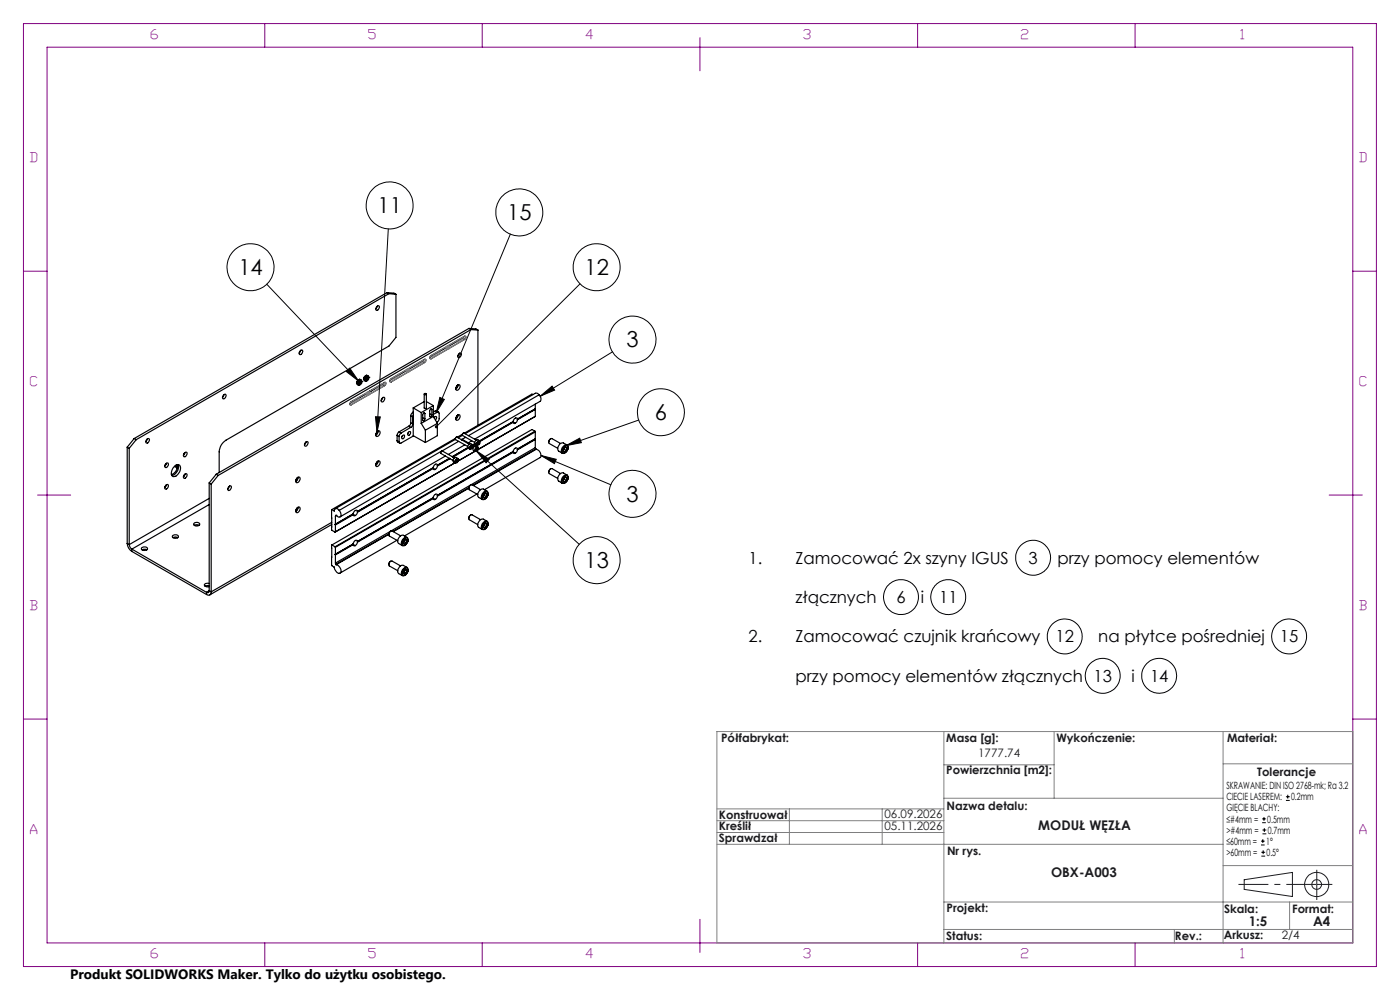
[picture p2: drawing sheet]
<svg xmlns="http://www.w3.org/2000/svg" width="297mm" height="210mm" viewBox="0 0 297 210" stroke-linecap="round" stroke-linejoin="round" font-family="sans-serif">
<g fill="none" stroke="#000" stroke-width=".25">
<path d="M63.6 74.5l.4-.3a.55 .55 0 0 1 .1 .7 .55 .55 0 0 1-.6 .2zM63.8 74.3l-.3 .6M77.3 79.9l-.2 .5M77.3 79.9l.3 .1M77.8 79.9a.74 .74 0 0 0-.3 .8M77.8 79.9l-.2 .1M78 79.7l.1 .2h-.3M78 79.7l-.2-.1-.5 .3M78 79.7l-.2 .2M80 64.9l.3-.1a.55 .55 0 0 1 .1 .7 .55 .55 0 0 1-.6 .2l-.1-.3zM80.1 64.9l-.4 .6M82.1 62.1l.4 .2"/>
<path d="M82.1 62.1l-53.6 30.9M82.1 62.1l1.5 .1 .4 .2M82.5 62.3l-53.6 31M82.5 62.3l1.5 .1M84 62.4v9.2l-1.5 1.8-34.6 20a3.1 3.1 0 0 0-1.4 2.4v4.5M89.6 76.7l.5 .2M89.6 76.7l-6.8 3.9M89.9 76.3l-.3 .4M90.1 76.9a.34 .34 0 0 0 .3-.3 .34 .34 0 0 0-.3-.4l-7.2 4.2-.2 .5 .3 .1M90.1 76.9l-7.1 4.1M91.2 75.9l.3 .2M97.4 75l.2-.1a.55 .55 0 0 1 .2 .6 .55 .55 0 0 1-.5 .4l-.2-.3z"/>
<path d="M97.5 75l-.4 .6M98.1 71.7l.5 .3M98.1 71.7l-6.9 4M98.4 71.4l-.3 .3M98.6 72l.2-.5-.1-.2-7.2 4.1-.3 .5 .3 .2M98.6 72l-7.1 4.1M99.5 69.7l.4 .2M99.5 69.7l-53.6 30.9M99.5 69.7l1.5 .1 .4 .2M99.9 69.9l1.5 .1M99.9 69.9l-53.6 31M101.4 70v20.2"/>
<path d="M27 94.9l.4 .2M27 94.9v20.4M27.4 95.1v20.4M28.5 93l.4 .3M28.5 93l-1.5 1.9M28.9 93.3l-1.5 1.8M31.1 93.2l.4-.2a.53 .53 0 0 1 .1 .7 .53 .53 0 0 1-.6 .2zM31.3 93.1l-.4 .6M35.2 98.3l-.2 .4M35.3 98.3l.3-.1a.55 .55 0 0 1 0 .7 .55 .55 0 0 1-.6 .2v-.3zM35.3 98.3l-.3 .6M37 98.9l.6 .4"/>
<path d="M37.1 98.8a.68 .68 0 0 1 .9-.2 .68 .68 0 0 1 .3 .9 1.48 1.48 0 0 1-1.8 1.5 1.68 1.68 0 0 1 .6-2.2zM37.2 98.8l.7 .3M37.5 98.6l.1 .2M37.6 98.8l.3 .1M37.6 99.3l-.4 .8-.4 .4-.5 .1M37.6 98.8l-.2-.1 .2 .1M37.8 98.6a1.82 1.82 0 0 1-1.4 2.3M37.9 99.1l-.3 .2M37.9 98.9h.1M37.9 99.1h.1M39.1 96.1l.4-.2a.55 .55 0 0 1 .1 .7 .55 .55 0 0 1-.7 .2zM39.2 96.1l-.3 .3"/>
<path d="M39.3 96l-.4 .6M47.4 83.8l.3-.2a.47 .47 0 0 1 .3 .5 .47 .47 0 0 1-.4 .5l-.4-.1zM47.6 83.7l-.4 .6M64.7 94l.4-.3a.55 .55 0 0 1 .2 .6 .55 .55 0 0 1-.5 .3l-.2-.1zM64.9 93.7l-.3 .6M74.2 85.7l.3 .2M74.8 85l-.4 .4M75.6 81.3l.5 .4M75.6 81.3l.3 .1M75.8 80.7l-.2 .6M75.8 80.7l.3 .1M75.9 81.4l.1 .2"/>
<path d="M76 81.6l.1 .1M76.1 80.8l-.2 .6M76.2 81.7h-.1M76.2 80.9l.3-.2a.5 .5 0 0 1 .2 .7 .5 .5 0 0 1-.7 .2zM76.3 81h.2v.2M76.3 80.7a.74 .74 0 0 0-.3 .9M76.3 81h.1a.25 .25 0 0 1 .1 .3 .25 .25 0 0 1-.3 .1zM76.3 80.7l-.2 .1M76.5 80.9l.1 .1a.35 .35 0 0 1-.4 .4M76.5 81.2l-.2 .2-.1-.2M76.6 80.6l.1 .1h-.4M76.6 80.6l-.3-.2-.5 .3"/>
<path d="M76.6 80.6l-.3 .1M76.8 80.9h.1M77.1 80.4l.5 .5M77.1 80.4l.3 .2M77.4 80.6l.1 .1M77.5 80.7l.1 .1M77.5 80.7l.1 .2M77.6 80l-.2 .6M77.7 80l.3-.1a.52 .52 0 0 1 .3 .6 .52 .52 0 0 1-.6 .3l-.2-.2zM77.7 80.8l-.1 .1M77.8 80.2l.1-.1a.23 .23 0 0 1 .1 .3 .23 .23 0 0 1-.4 0zM77.8 80.1h.2v.3"/>
<path d="M78 80.1a.35 .35 0 0 1-.3 .5M78 80.4l-.2 .2-.1-.2M78.2 80h.1M78.2 80v.1M78.5 82.9v.1M78.6 82.9l-.1 .1M79 82.6l-.2 .3h-.3M79.9 98.1l.6-.3a.76 .76 0 0 1-.7 1.1l-.1-.2zM80 91.6l.3-.2a.59 .59 0 0 1 .4 .6 .59 .59 0 0 1-.4 .5l-.4 .1-.2-.1zM80 91.6l-.3 .4M80 98l-.3 .4M80.1 91.5v.2l-.4 .5 .4-.7"/>
<path d="M80.1 97.9l-.4 .7 .4-.7M80.2 91.4l-.2 .7-.3 .2M80.2 97.8l-.2 .7-.3 .2M81 84.6l.4-.3a.55 .55 0 0 1 .2 .6 .55 .55 0 0 1-.6 .4l-.1-.2zM81.2 81.6l.4 .2M81.2 81.6l-6.9 3.9M81.2 84.3l-.3 .6M81.4 81.2l-.2 .4M81.6 81.8l.3-.5-.2-.2-7.2 4.1-.3 .5 .1 .2h.2M81.6 81.8l-7.1 4.1M82.7 80.8l.3 .2M84.2 93.5l.1 .2 .5 .3"/>
<path d="M84.2 92.3l.5 .3M84.2 93.5l.5 .2M84.2 92.3v1.2M84.7 91.6l-.3 .2-.2 .5M84.7 92.6v1.1M84.7 91.6l.4 .3M85.1 91.9l-.3 .2-.1 .5M85.4 92.4l-.2 .3M85.5 92.3h.2a.41 .41 0 0 1 .1 .5 .41 .41 0 0 1-.6 .2l.1-.5zM86.6 91.7l-.1 .3M86.7 90.4l.4 .3M86.7 90.4l-2 1.2"/>
<path d="M86.8 91.6l.1-.1a.41 .41 0 0 1 .1 .6 .41 .41 0 0 1-.5 .1v-.2zM87.1 89.7l-.1 .4-.3 .3M87.1 90.7l-2 1.2M87.1 88.2l.5 .3M87.1 89.7l.5 .2M87.1 88.2v1.5M87.6 89.9l-.1 .4-.4 .4M87.6 87.5l-.5 .7M87.6 88.5v1.4M87.6 87.5l.1 .1M87.7 88.1l-.1 .4M87.7 87.4l-.1 .1"/>
<path d="M87.7 86.5v5.9l2.5 1.5M87.7 86.5l1.7 1M87.7 92.5l-2.6 1.5a.26 .26 0 0 1-.3 0 .26 .26 0 0 1-.1-.3M89.4 87.5v2.3M89.4 89.8l.8 1.5M89.7 88.6l.4 .3M89.9 87.6l.2 .1M90 83.6v3l.1 .1 .4-.1v-3M90 83.5h.3l.2 .1-.4 .1zM90 85.2l-2.3 1.3M90.1 87.7l-.2-.1-.2 .4v1.3l.3-.1 .1-.3M90.1 87.7v1.2"/>
<path d="M90.2 91.3v2.6M90.5 85.2l1.4 .8M91.2 87.8l.4 .2M91.4 86.7l.2 .2M91.6 86.9l-.2-.2-.2 .4v1.3l.3-.1 .1-.3M91.6 86.9v1.1M91.8 99.3l.1 .1M91.8 99.3l-16 9.2M91.8 99.3l.6 .3M91.9 99.4a.28 .28 0 0 0 .2 .2 .28 .28 0 0 0 .3 0M91.9 99.2l-.1 .1M91.9 99.2l-16.1 9.3"/>
<path d="M91.9 99.4l-16.1 9.2M91.9 88.3l-2.5 1.5M91.9 86l-2.5 1.5M91.9 86v2.3M91.9 88.3l.9 1.5M92.1 88.6l.3-.3 .2 .1-.2 .7M92.2 88.5l-.1 .1M92.3 87.2h.3l.4 .2M92.3 87.2l.4 .2M92.3 87.2l-.4 .2M92.7 87.4a.26 .26 0 0 1 .3 0 .26 .26 0 0 1 .2 .3l-.1 1.3-.4 .6M92.7 87.4l-.8 .5"/>
<path d="M92.8 98.7v.1M92.8 89.8l-2.6 1.5M92.8 89.8v2.6l-2.6 1.5M92.8 98.7v-.1a.55 .55 0 0 0-.6 0 .55 .55 0 0 0-.3 .5v.1M92.8 98.8l-.4 .8M92.8 98.7h.1M93.6 95.7l-21.6 12.6M93.7 95.7l-.2 .4M93.7 95.7l-.2 .3 .1 .2 2.5 1.5M93.7 95.7l2.7 1.4M94.5 96.7l-22.4 12.9M95.4 97.2l-2.6 1.5"/>
<path d="M95.4 97.3l-2.6 1.4M95.5 97.3l-2.7 1.5M96.3 97.3l.5-.3 .4 .3a.63 .63 0 0 0-.6 .9l-.5-.3zM96.6 93.2l-25.5 14.7M96.6 93l-26.2 15.1M96.8 92.8l-.2 .3M96.8 92.7v.1M96.8 97.9l.2 .1M96.8 97.4h.2a.44 .44 0 0 1 .3 .4 .44 .44 0 0 1-.5 .4l-.2-.1zM96.9 97.7l-.1 .2M96.9 97.6v.1M96.9 97.6l.2 .1"/>
<path d="M97 92.7a.34 .34 0 0 0-.3 .2 .34 .34 0 0 0 0 .4l2.5 1.4M97 88.2l.3-.2a.58 .58 0 0 1 .3 .5 .58 .58 0 0 1-.4 .6l-.3 .1-.2-.3zM97 81.8l.3-.2a.64 .64 0 0 1 .2 .8 .64 .64 0 0 1-.7 .4l-.1-.3zM97 81.8l-.3 .5M97 88.2l-.3 .4M97 92.7l2.5 1.5M97 98h-.2M97 81.7v.2l-.3 .5 .4-.7M97 88.1l-.3 .7 .4-.7M97.1 97.7l-.1-.2-.2 .1v.4M97.1 97.7l-.1 .3M97.2 81.6l-.2 .5-.3 .4"/>
<path d="M97.2 88l-.2 .5-.3 .4M97.3 93.6l-3.5 2.1M97.9 93.3l.2-.1 1.6 .9M97.9 93.3h.1M98.1 92.2h.1M98.1 92.3l-.9 .6M98.1 92.1l-1.1 .6M98.3 91.9l-.2 .3M98.6 94.4l-3.5 2M98.8 92.8l-.8 .4M99.2 95l-3.2 1.9M99.3 95.1l-3.2 1.9"/>
<path d="M99.8 94.6l.3-.2a.44 .44 0 0 1 .3 .6 .44 .44 0 0 1-.6 .3l-.1-.2zM99.8 94.9l.1 .2 .2-.1M99.9 94.9l-.1 .1M99.9 94.9l.2 .1M100 94.8l-.2 .2M100 94.8l-.1 .1M100 94.3l.3 .1-.4-.3a.63 .63 0 0 0-.6 1M100 94.3l-.3 .4v.6l-.4-.2M100 94.7v.1M100 94.4l.6 .3M100 94.7l.2 .1M100.1 93.5l-.8 .4"/>
<path d="M100.2 94.4l.5-.3-.5 .3M100.2 94.8l-.1 .2M100.2 94.8v-.2l-.4 .3M100.6 94.7l.3-.1 .5 .2a.63 .63 0 0 0-.6 1l-.5-.5zM100.8 95.7l-4 2.3M100.8 94.2l-.5 .3M101 93.3l-2.5-1.4a.33 .33 0 0 0-.4 .1 .33 .33 0 0 0 0 .4l2.6 1.5M101 93.3l.3-.1 .4 .3a.66 .66 0 0 0-.5 .9l-.5-.4zM101 95.4l.2 .1M101.1 95l.1-.1a.46 .46 0 0 1 .3 .5 .46 .46 0 0 1-.5 .4l-.2-.3zM101.1 95.3l-.1 .1M101.1 95.1v.2"/>
<path d="M101.1 95.1l.1 .1M101.2 95.2l.2 .1M101.2 95.2l-.1 .1M101.2 95.5l-.2 .1M101.3 93.8l.4-.3a.49 .49 0 0 1 .1 .6 .49 .49 0 0 1-.6 .3zM101.4 95.3l-.1-.2h-.2l-.1 .5M101.4 95.3l-.2 .2M101.4 94.1l.2 .1M101.5 93.9l-.1 .2M101.5 93.8v.1M101.5 93.8l.2 .1M101.5 93.8h.1"/>
<path d="M101.7 93.9l-.1-.2-.3 .3 .1 .3 .2-.1M101.7 93.9l-.1 .3M108.8 95.8l.1 .1M108.8 89.5l.1 .1M108.8 95.8l-16 9.3M108.8 89.5l-7.6 4.4M108.8 95.8l.5 .3M108.8 89.5l.5 .3M108.9 95.9a.26 .26 0 0 0 .1 .3 .26 .26 0 0 0 .3-.1M108.9 95.8h-.1M108.9 89.6a.28 .28 0 0 0 .1 .2 .28 .28 0 0 0 .3 0M108.9 89.4l-.1 .1"/>
<path d="M108.9 95.8l-16.1 9.2M108.9 95.9l-16.1 9.3M108.9 89.4l-7.7 4.4M108.9 89.6l-7.5 4.3M109.7 95.3l.1 .1M109.7 88.9l.1 .1M109.8 95.2l-.2-.2-.3 .1-.4 .7M109.8 95.4l-.2 .4-.3 .3M109.8 95.2l-.1 .1M109.8 88.9a.42 .42 0 0 0-.5-.2 .42 .42 0 0 0-.3 .4l-.1 .3M109.8 89l-.5 .8M109.8 88.9h-.1"/>
<path d="M113.1 83.7l-.2-.1-14.4 8.3M113.5 91.5l-42.4 24.5M113.5 91.5l.1 .1M113.5 91.5l-.6-.4-42.5 24.5M113.5 93.1l-3.8 2.2M113.5 93.1l.1 .1M113.5 86.8l-3.8 2.1M113.5 86.8h.1M113.6 91.6l-42.4 24.5M113.6 85.7v1M113.6 86.8v1.5M113.6 91.6v1.5"/>
<path d="M113.6 93.2v1.8M113.6 93.1l-3.8 2.1M113.6 93.2l-3.8 2.2M113.6 95l-42.4 24.4M113.6 95l.1 .2M113.6 93.1h-.1M113.6 86.7l-3.8 2.2M113.6 86.8l-3.8 2.2M113.6 88.3l-12.6 7.3M113.6 88.3l-.1 .1M113.6 86.7l-.1 .1M113.7 95.2v.1"/>
<path d="M113.7 95.2l-13.4 7.7M113.7 95.3a1.17 1.17 0 0 1 .8 1.8l-11.7 6.8M113.7 95.3l-13.3 7.7M114.4 83.7l.4 .8-.1 .6-14 8.1M114.4 83.7l-.5-.3h-.3l-14.9 8.6M114.4 83.7l-15 8.7M116.8 99.4l-.3 .4-.1 .4M116.8 93.1l-.3 .3-.1 .4M118.9 94.1l-1.8-1a.69 .69 0 0 0-.6 1l1.8 1M119.7 94.7a.47 .47 0 0 1 .6-.1 .47 .47 0 0 1 .1 .7 .76 .76 0 0 1-1.1 .6v-.5zM119.7 95.3l.4 .3M119.8 95l-.3 .4 .2-.1"/>
<path d="M119.8 95l-.1 .3M119.8 95h.1M119.9 94.9l.4 .1M120.3 95l-.3-.2-.4 .3-.1 .5 .2 .2 .4-.2M120.3 95l-.2 .6M120.3 94.4a1.1 1.1 0 0 1 0 1.2 1.1 1.1 0 0 1-1 .5M120.3 94.4l-.8-.4a1.15 1.15 0 0 0-1 1.7l.8 .4M120.3 94.4a1.15 1.15 0 0 0-1 1.7M27 115.3a2.15 2.15 0 0 0 1 1.7M27 115.3l.4 .2M27.4 115.5l.3 .7 .3 .3M28 116.5l15.8 9.2"/>
<path d="M28 117l15.8 9.1M28 116.5v.5M30.1 116.2a.75 .75 0 0 1 1.2 .2 .7 .7 0 0 1-.7 .4 .7 .7 0 0 1-.6-.5zM30.1 116.6h1.1M35.2 102.9l-.2 .4M35.3 102.9l.3-.1a.56 .56 0 0 1 0 .6 .56 .56 0 0 1-.6 .3v-.3zM35.3 102.8l-.3 .7M36.7 113.6a.75 .75 0 0 1 1.2 .3 .7 .7 0 0 1-.7 .3 .7 .7 0 0 1-.6-.5zM36.7 114l.5-.1 .5 .1M39.2 100.6l-.3 .4M39.2 100.6l.2-.1a.47 .47 0 0 1 .3 .5 .47 .47 0 0 1-.4 .4l-.2 .1-.2-.3zM39.3 100.6l-.4 .6"/>
<path d="M41.2 111a.65 .65 0 0 1 .7-.2 .65 .65 0 0 1 .4 .6 .72 .72 0 0 1-1.2-.3zM41.2 111.4l.6-.1 .4 .1M44.4 102.4l.4 .3M44.4 102.4v22.9M44.4 105.7l-17 9.8M44.4 107l-16.4 9.5M44.8 102.7v22.8M45.9 100.6l.4 .3M45.9 100.6l-1.5 1.8M46.3 100.9l-1.5 1.8M48.6 103.2l.3-.2a.55 .55 0 0 1 .1 .7 .55 .55 0 0 1-.6 .3v-.5zM48.7 103.1l-.4 .6"/>
<path d="M63 107.7l.4-.1a.59 .59 0 0 1 .3 .5 .59 .59 0 0 1-.4 .5l-.2 .2a.53 .53 0 0 1-.4-.5 .53 .53 0 0 1 .3-.6zM63 101.4l.5-.2a.76 .76 0 0 1-.6 1.2l-.1-.5zM63 101.4l-.2 .4M63 107.8l-.2 .4M63.1 101.3l-.4 .7M63.1 107.7v.2l-.4 .4M63.3 101.2l-.3 .7-.3 .2M63.3 107.6l-.3 .7-.3 .2M70.4 111.3l-25.9 14.9M70.4 110.8l-25.6 14.7M70.4 115.6l-.1 4.3 .6 .4a1.43 1.43 0 0 0 1.2 1.3 1.19 1.19 0 0 0-.8-1.8M70.4 108.1l-.1 4.3 .8 .5"/>
<path d="M70.4 115.6l.7 .4M70.4 108.1l.5 .3M70.9 108.3v.1M71.1 116l.1 .1M71.1 117.6l.1 .1M71.1 111.3l.1 .1M71.2 109.5l-.1 1.8M71.2 111.4v1.4M71.2 116.1v1.5M71.2 117.7v1.7M71.2 117.6h-.1M71.2 119.4l.1 .3"/>
<path d="M71.2 112.8l-.1 .1M71.2 112.8l25.3-14.6-25.4 14.7M71.3 119.7v.1M71.3 109.3h.1M71.3 109.3l-.1 .2M71.3 109.4l-.1 .1M72 108.3a.52 .52 0 0 0-.6-.5 .52 .52 0 0 0-.5 .5M72 108.3a.8 .8 0 0 1 .4 .7 .8 .8 0 0 1-.5 .7l-.6-.4M74.9 115.5h.1M74.9 109.1v.1M74.9 115.5l-3.8 2.1M74.9 115.5l.5 .2"/>
<path d="M74.9 109.1l.5 .3M74.9 115.4v.1M74.9 115.5a.28 .28 0 0 0 .2 .3 .28 .28 0 0 0 .3-.1M74.9 109v.1M74.9 109.2a.26 .26 0 0 0 .2 .2 .26 .26 0 0 0 .3 0M74.9 115.4l-3.7 2.2M74.9 115.5l-3.7 2.2M74.9 109l-3.8 2.3M74.9 109.2l-3.7 2.2M75.8 114.9v.1M75.8 108.5v.1M75.8 114.9l-.1-.3h-.3l-.5 .8"/>
<path d="M75.8 115l-.4 .7M75.8 114.9h.1M75.8 108.5a.48 .48 0 0 0-.5-.2 .48 .48 0 0 0-.3 .5l-.1 .2M75.8 108.6l-.4 .8M75.8 108.5h.1M82.5 113.3v.1M82.5 113.3l-11.2 6.4M82.5 113.3l-11.2 6.5M82.9 119.1l-.3 .2-.1 .5M82.9 112.7l-.4 .6M84.2 114.6l-12.1 7M85 113.7l-1.8-1.1a.72 .72 0 0 0-.6 1.1l1.8 1"/>
<path d="M85.7 114.3a.47 .47 0 0 1 .7-.1 .47 .47 0 0 1 .1 .7 .76 .76 0 0 1-1.1 .7l-.1-.6zM85.8 114.9l.4 .2M85.8 114.6l-.2 .4 .2-.1M85.8 114.5v.1M85.8 114.6v.3M85.9 114.5l-.1 .1M86 114.4l.3 .2M86.3 114a1.08 1.08 0 0 1 .1 1.2 1.08 1.08 0 0 1-1.1 .5M86.3 114l-.7-.4a1.18 1.18 0 0 0-1 1.7l.7 .4M86.3 114.6l-.2-.2-.4 .3-.2 .5 .3 .3 .4-.4M86.3 114.6l-.1 .5M86.4 114a1.15 1.15 0 0 0-1.1 1.7"/>
<path d="M91.8 105.6l.1 .2M91.8 105.6l-16 9.3M91.8 105.6l.6 .3M91.9 105.8l.2 .2 .3-.1M91.9 105.6h-.1M91.9 105.6l-16.1 9.3M91.9 105.8l-16.1 9.2M92.8 105.1v.1M92.8 105a.42 .42 0 0 0-.5-.2 .42 .42 0 0 0-.3 .5l-.1 .3M92.8 105.2l-.4 .7M92.8 105v.1M99.4 103.5l-16 9.2"/>
<path d="M99.9 109.2l-.5 .5v.3M99.9 102.9l-.5 .5v.2l-16 9.2M101.2 104.8l-15.4 8.9M102 110.2l-1.8-1a.69 .69 0 0 0-.6 1l1.8 1.1M102 103.9l-1.8-1.1a.72 .72 0 0 0-.6 1.1l1.8 1M102.7 110.9a.47 .47 0 0 1 .7-.2 .47 .47 0 0 1 .1 .7 .8 .8 0 0 1-1.2 .7v-.6zM102.7 104.6a.46 .46 0 0 1 .7-.2 .46 .46 0 0 1 .1 .6 .76 .76 0 0 1-1.2 .8v-.6zM102.7 111.5l.5 .2M102.7 105.1l.5 .2M102.8 111.2l-.2 .4 .1-.1M102.8 111.2h.1M102.8 104.8l-.2 .4 .1-.1"/>
<path d="M102.8 104.8h.1M102.8 111.2l-.1 .3M102.8 104.8l-.1 .3M103 111l.3 .2M103 104.6l.3 .2M103.3 110.6l-.7-.5a1.18 1.18 0 0 0-1.1 1.8l.8 .4a1.13 1.13 0 0 1 1-1.7 1.09 1.09 0 0 1 .1 1.2 1.09 1.09 0 0 1-1.1 .5M103.3 104.2l-.7-.5a1.19 1.19 0 0 0-1.1 1.8l.8 .4M103.3 111.2l-.3-.3-.3 .4-.2 .5 .2 .2 .5-.3M103.3 111.2l-.1 .5M103.3 104.8l-.3-.2-.3 .3-.2 .5 .2 .2 .5-.3M103.3 104.8l-.1 .5M103.3 104.2a1.11 1.11 0 0 1 .1 1.2 1.11 1.11 0 0 1-1.1 .5"/>
<path d="M103.3 104.2a1.15 1.15 0 0 0-1 1.7M118.9 100.5l-1.8-1.1a.72 .72 0 0 0-.6 1.1l1.8 1M119.7 101.1a.47 .47 0 0 1 .6-.2 .47 .47 0 0 1 .1 .7 .76 .76 0 0 1-1.1 .7v-.6zM119.7 101.7l.4 .2M119.8 101.4l-.3 .4 .2-.1M119.8 101.4l-.1 .3M119.8 101.3v.1M119.9 101.2l.4 .2M120.3 101.4l-.3-.2-.4 .3-.1 .5 .2 .2 .4-.3M120.3 101.4l-.2 .5M120.3 100.8a1.11 1.11 0 0 1 0 1.2 1.11 1.11 0 0 1-1 .5M120.3 100.8l-.8-.5a1.15 1.15 0 0 0-1 1.8l.8 .4"/>
<path d="M120.3 100.8a1.15 1.15 0 0 0-1 1.7M43.8 125.7v.4M44.4 125.3a.34 .34 0 0 1-.2 .4 .34 .34 0 0 1-.4 0M44.4 123.8a.6 .6 0 0 0-.7-.1 .6 .6 0 0 0-.3 .5l.5 .3 .5-.1M44.4 124.3h-.9M44.4 125.3l.4 .2M44.4 125.3l-.6 .4M44.8 125.5a.6 .6 0 0 1-.3 .7 .6 .6 0 0 1-.7-.1M85 120l-1.8-1a.69 .69 0 0 0-.6 1l1.8 1.1M85.7 120.7a.46 .46 0 0 1 .7-.2 .46 .46 0 0 1 .1 .7 .76 .76 0 0 1-1.1 .7l-.1-.6zM85.8 121.3l.4 .2M85.8 121l-.2 .4 .2-.1"/>
<path d="M85.8 120.9v.1M85.8 121v.3M85.9 120.9l-.1 .1M86 120.8l.3 .2M86.3 120.4a1.08 1.08 0 0 1 .1 1.2 1.08 1.08 0 0 1-1.1 .5M86.3 120.4l-.7-.5a1.18 1.18 0 0 0-1 1.8l.7 .4M86.3 121l-.2-.3-.4 .4-.2 .5 .3 .2 .4-.3M86.3 121l-.1 .5M86.4 120.4a1.15 1.15 0 0 0-1.1 1.7"/>
</g>
<g fill="none" stroke="#191924" stroke-width=".21">
<path d="M263.9 186.6l10.3-1.5v5.1l-10.3-1.5z"/>
<circle cx="279.3" cy="187.6" r="1.03"/>
<circle cx="279.3" cy="187.6" r="2.57"/>
</g>
<g fill="none" stroke="#808080" stroke-width=".21">
<path d="M86 78.6h1M86.2 78.2l.7 .7M86.5 78.1v1M86.9 78.2l-.7 .7M94.5 73.7h1M94.7 73.4l.7 .7M95 73.2v1M95.4 73.4l-.7 .7M77.5 83.5h1.1M77.7 83.1l.7 .7M78 83v1M78.4 83.1l-.7 .7"/>
<path d="M152.1 155.2h134.9v44.8h-134.9zM200.2 155.2v44.8M223.6 155.2v14.1M259.5 155.2v44.8M152.1 176.6h48.1M152.1 174.1h48.1M152.1 171.6h48.1M152.1 179.1h107.4M167.5 171.6v7.5M187.1 171.6v7.5M200.2 169.3h59.3M200.2 162.2h23.4"/>
<path d="M259.5 162h27.5M200.2 197.2h86.8M200.2 191.3h86.8M249.1 197.2v2.8M259.5 183.6h27.5M273.6 191.3v5.9"/>
</g>
<g fill="none" stroke="#000" stroke-width=".21">
<path d="M82.4 48.6l-2.4 43.1M108.3 49.7l-15.8 37.9M56.6 60.3l19.5 20.5M73.4 78.8l.8-.7 1.9 2.7zM123 60.2l-30.4 30.3M129.9 74.6l-15.3 9.5M79.7 88.4h1l-.7 3.3zM93.3 84.3l1 .4-1.8 2.9zM101 95.6l2.8 1.8-.7 .8zM101 95.6l21.9 19.9M114.6 84.1l2.5-2.2 .6 .9zM114.8 96.6l3.2 .8-.4 .9z"/>
<path d="M114.8 96.6l14.8 6.2M120.1 94.5l2.9-1.6 .3 1zM135.5 89.1l-15.4 5.4M267.5 179.2h.8M267.5 178.4h.8M267.8 174.5h.7M267.8 173.7h.7M267.8 176.9h.8M267.8 176.1h.8M267.9 178v.8M268.1 173.3v.8M268.2 175.7v.8"/>
<path d="M272.8 169.8h.8M272.8 169h.8M273.2 168.6v.8M267.6 181.6h.8M267.6 180.8h.8M268 180.4v.8"/>
<circle cx="53.1" cy="56.7" r="5"/>
<circle cx="82.7" cy="43.6" r="5"/>
<circle cx="110.2" cy="45" r="5"/>
<circle cx="126.6" cy="56.7" r="5"/>
<circle cx="134.2" cy="72" r="5"/>
<circle cx="140.2" cy="87.5" r="5"/>
<circle cx="126.6" cy="118.8" r="5"/>
<circle cx="134.2" cy="104.8" r="5"/>
<circle cx="219.2" cy="118.3" r="3.7"/>
<circle cx="191.1" cy="126.7" r="3.7"/>
<circle cx="201.2" cy="126.7" r="3.7"/>
<circle cx="225.9" cy="135" r="3.7"/>
<circle cx="273.5" cy="135" r="3.7"/>
<circle cx="233.9" cy="143.3" r="3.7"/>
<circle cx="245.9" cy="143.3" r="3.7"/>
</g>
<path d="M91.4 75.5l7.2-4.2 .2 .1-.2 .6-7.3 4.1-.1-.3zM74.4 85.3l7.2-4.2 .2 .1v.4l-.2 .2-7.3 4.1-.1-.3zM82.9 80.4l7.2-4.2 .2 .1-.2 .6-7.1 4.1a.29 .29 0 0 1-.3-.2 .29 .29 0 0 1 .2-.4z" fill="none" stroke="#808080" stroke-width=".25"/>
<path d="M279.3 187.6h-16.7" fill="none" stroke="#191924" stroke-width=".21" stroke-dasharray="6.3 1.3 1.3 1.3" stroke-dashoffset="-.1" stroke-linecap="butt"/>
<path d="M279.3 187.6h3.3M279.3 187.6v3.3M279.3 187.6v-3.1" fill="none" stroke="#191924" stroke-width=".21" stroke-dasharray="6.3 1.3 1.3 1.3" stroke-linecap="butt"/>
<path d="M91.5 75.7l7.1-4.1M74.5 85.5l7.1-4.1M83 80.6l7.1-4.1" fill="none" stroke="#808080" stroke-width=".21" stroke-dasharray="15.2 1.3 1.3 1.3" stroke-dashoffset="13.1" stroke-linecap="butt"/>
<g fill="none" stroke="#800080" stroke-width=".21">
<path d="M5 5h287v200h-287zM10 10h277v190h-277zM56.2 5v5M102.3 5v5M148.5 8v7M194.7 5v5M240.8 5v5M5 57.5h5M287 57.5h5M8 105h7M282 105h7M5 152.5h5"/>
<path d="M287 152.5h5M148.5 195v7M56.2 200v5M102.3 200v5M194.7 200v5M240.8 200v5"/>
</g>
<g fill="#000">
<path d="M73.4 78.8l.8-.7 1.9 2.7zM79.7 88.4h1l-.7 3.3zM101 95.6l2.8 1.8-.7 .8zM114.6 84.1l2.5-2.2 .6 .9zM114.8 96.6l3.2 .8-.4 .9zM120.1 94.5l2.9-1.6 .3 1z"/>
<path d="M92.4 90.2l-.1 .2v.4l.3-.3-.3 .3a.35 .35 0 0 0 .5 0 .35 .35 0 0 0 .1-.5 .35 .35 0 0 0-.5-.1zM93.3 84.3l1 .4-1.8 2.9z"/>
</g>
<g font-size="4.7">
<text x="80.1" y="45.2">11</text>
<text x="107.6" y="46.7">15</text>
<text x="50.6" y="58.3">14</text>
<text x="124" y="58.3">12</text>
<text x="132.9" y="73.7">3</text>
<text x="138.9" y="89.1">6</text>
<text x="132.9" y="106.4">3</text>
<text x="124" y="120.5">13</text>
</g>
<g font-size="3.5">
<text x="158.8" y="119.5">1.</text>
<text x="168.8" y="119.5">Zamocować 2x szyny IGUS</text>
<text x="218.2" y="119.5">3</text>
<text x="224.3" y="119.5">przy pomocy elementów</text>
<text x="168.8" y="127.9">złącznych</text>
<text x="190.2" y="127.9">6</text>
<text x="195.3" y="127.9">i</text>
<text x="199.2" y="127.9">11</text>
<text x="158.8" y="136.2">2.</text>
<text x="168.8" y="136.2">Zamocować czujnik krańcowy</text>
<text x="223.9" y="136.2">12</text>
<text x="233" y="136.2">na płytce pośredniej</text>
<text x="271.5" y="136.2">15</text>
<text x="168.8" y="144.6">przy pomocy elementów złącznych 13</text>
<text x="240.1" y="144.6">i</text>
<text x="244" y="144.6">14</text>
</g>
<text font-size="2.9" x="14.9" y="207.6">Produkt SOLIDWORKS Maker. Tylko do użytku osobistego.</text>
<g font-size="2.8" fill="#800080">
<text x="32" y="8.2">6</text>
<text x="78.2" y="8.2">5</text>
<text x="124.4" y="8.2">4</text>
<text x="170.5" y="8.2">3</text>
<text x="216.7" y="8.2">2</text>
<text x="263.2" y="8.2">1</text>
<text x="6.5" y="34.4">D</text>
<text x="288.5" y="34.4">D</text>
<text x="6.5" y="81.9">C</text>
<text x="288.5" y="81.9">C</text>
<text x="6.5" y="129.4">B</text>
<text x="288.5" y="129.4">B</text>
<text x="6.5" y="176.9">A</text>
<text x="288.5" y="176.9">A</text>
<text x="32" y="203.2">6</text>
<text x="78.2" y="203.2">5</text>
<text x="124.4" y="203.2">4</text>
<text x="170.5" y="203.2">3</text>
<text x="216.7" y="203.2">2</text>
<text x="263.2" y="203.2">1</text>
</g>
<g font-size="2.8" fill="#191924">
<text x="220.3" y="176">MODUŁ WĘZŁA</text>
<text x="223" y="186">OBX-A003</text>
<text x="264.9" y="196.5">1:5</text>
<text x="278.6" y="196.5">A4</text>
</g>
<g font-size="2.5" fill="#191924">
<text x="153" y="157.5">Półfabrykat:</text>
<text x="200.7" y="157.5">Masa [g]:</text>
<text x="207.5" y="160.6">1777.74</text>
<text x="224.1" y="157.5">Wykończenie:</text>
<text x="260.3" y="157.5">Materiał:</text>
<text x="200.7" y="164.3">Powierzchnia [m2]:</text>
<text x="266.7" y="164.5">Tolerancje</text>
<text x="152.5" y="173.6">Konstruował</text>
<text x="187.6" y="173.5">06.09.2026</text>
<text x="200.8" y="171.9">Nazwa detalu:</text>
<text x="152.5" y="178.5">Sprawdzał</text>
<text x="152.5" y="176">Kreślił</text>
<text x="187.6" y="176">05.11.2026</text>
<text x="200.9" y="181.3">Nr rys.</text>
<text x="200.8" y="193.5">Projekt:</text>
<text x="259.7" y="193.6">Skala:</text>
<text x="274.1" y="193.6">Format:</text>
<text x="200.7" y="199.3">Status:</text>
<text x="249.3" y="199.3">Rev.:</text>
<text x="259.6" y="199.2">Arkusz:</text>
<text x="271.9" y="199.2">2/4</text>
</g>
<g font-size="2.1">
<text x="260.2" y="167.4">SKRAWANIE: DIN ISO 2768-mk; Ra 3.2</text>
<text x="260.2" y="172.1">GIĘCIE BLACHY:</text>
<text x="260.2" y="169.8">CIECIE LASEREM:</text>
<text x="273.9" y="169.8">0.2mm</text>
<text x="260.2" y="174.5">≤#4mm =</text>
<text x="260.2" y="176.9">&gt;#4mm =</text>
<text x="260.2" y="179.2">≤60mm =</text>
<text x="268.6" y="179.2">1°</text>
<text x="268.9" y="174.5">0.5mm</text>
<text x="268.9" y="176.9">0.7mm</text>
<text x="260.2" y="181.6">&gt;60mm =</text>
<text x="268.7" y="181.6">0.5°</text>
</g>
</svg>
